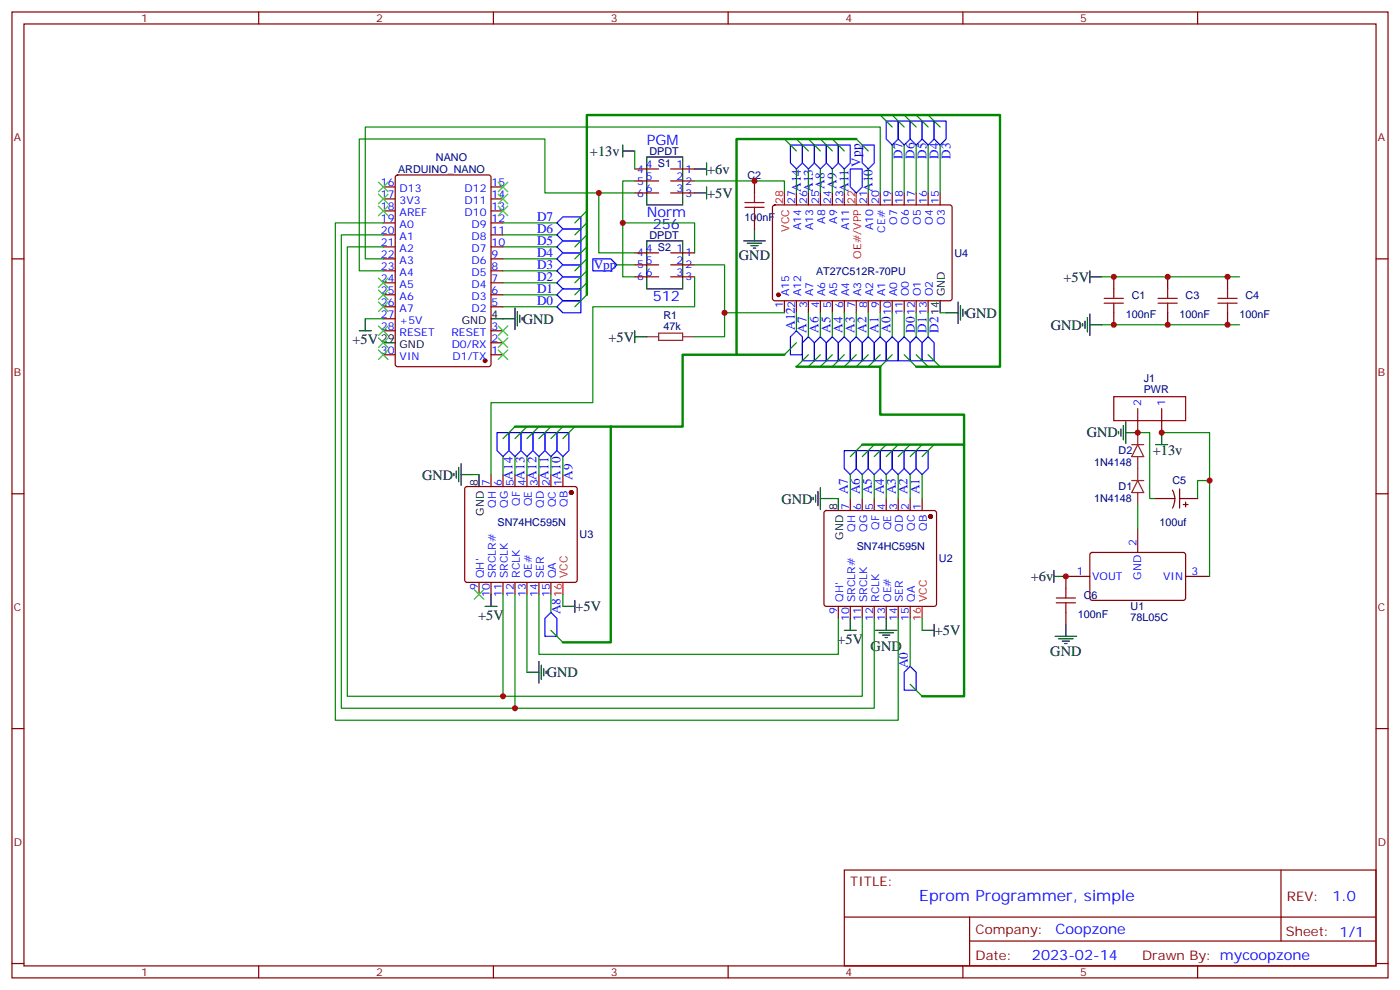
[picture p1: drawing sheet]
<svg xmlns="http://www.w3.org/2000/svg" width="412mm" height="291mm" viewBox="0 0 412 291" stroke-linecap="round" stroke-linejoin="round" font-family="sans-serif">
<g fill="none" stroke="#870000" stroke-width=".35">
<path d="M3.5 3.5h405.4v284.4h-405.4zM7.1 7.1h398.2v277.2h-398.2zM76.2 3.5v3.6M145.3 3.5v3.6M214.5 3.5v3.6M283.6 3.5v3.6M352.8 3.5v3.6M112.9 58.6h3.5M112.9 55h3.5M116.7 51.7l.4-.2h26.8l.7 .4v55.3l-.4 .7h-27.1l-.6-.4-.1-55.3zM144.6 58.6h3.6M144.6 55h3.6"/>
<path d="M187 49.7h7M187 53.3h7M187 56.8h7M197.6 49.7h7M197.6 53.3h7M197.6 56.8h7M222.2 53.3v3.5M234.6 56.8v3.5M238.1 56.8v3.5M241.7 56.8v3.5M245.2 56.8v3.5M248.7 56.8v3.5"/>
<path d="M255.8 56.8v3.5M259.3 56.8v3.5M262.8 56.8v3.5M266.3 56.8v3.5M269.9 56.8v3.5M273.4 56.8v3.5M276.9 56.8v3.5M3.5 76.2h3.6M112.9 76.2h3.5M112.9 79.7h3.5M112.9 72.7h3.5M112.9 69.1h3.5"/>
<path d="M112.9 65.6h3.5M112.9 62.1h3.5M144.6 76.2h3.6M144.6 79.7h3.6M144.6 72.7h3.6M144.6 69.1h3.6M144.6 65.6h3.6M144.6 62.1h3.6M187 74.4h7M187 78h7M197.6 74.4h7M197.6 78h7"/>
<path d="M222.2 63.9v3.5M227.8 60.5l.4-.2 51.8 .1 .5 .6-.1 27.1-.6 .4h-51.8l-.5-.7v-26.8zM405.3 76.2h3.6M112.9 97.4h3.5M112.9 90.3h3.5M112.9 86.8h3.5M112.9 83.3h3.5M112.9 93.8h3.5M144.6 97.4h3.6M144.6 90.3h3.6M144.6 86.8h3.6M144.6 83.3h3.6"/>
<path d="M187 81.5h7M197.6 81.5h7M231.1 88.5v3.6M234.6 88.5v3.6M238.1 88.5v3.6M241.7 88.5v3.6M245.2 88.5v3.6M248.7 88.5v3.6M252.2 88.5v3.6M255.8 88.5v3.6M259.3 88.5v3.6M262.8 88.5v3.6"/>
<path d="M266.3 88.5v3.6M269.9 88.5v3.6M273.4 88.5v3.6M328.1 81.5v3.5M328.1 92.1v3.5M344 81.5v3.5M344 92.1v3.5M361.6 81.5v3.5M361.6 92.1v3.5M112.9 104.4h3.5M144.6 104.4h3.6M144.6 100.9h3.6"/>
<path d="M144.6 139.7v3.5M148.2 139.7v3.5M151.7 139.7v3.5M155.2 139.7v3.5M158.7 139.7v3.5M162.3 139.7v3.5M165.8 139.7v3.5M335.1 120.3v7.1M342.2 120.3v7.1M3.5 145.3h3.6M137.1 143.4l.5-.2h31.7l.5 .2 .2 .5v26.8l-.2 .5-.5 .2h-31.7l-.5-.2-.2-.5v-26.8zM242.9 150.5l.5-.2h31.8l.5 .2 .2 .5v26.8l-.3 .5-.4 .2h-31.8l-.5-.2-.2-.5v-26.8z"/>
<path d="M250.5 146.8v3.5M254 146.8v3.5M257.5 146.8v3.5M261.1 146.8v3.5M264.6 146.8v3.5M268.1 146.8v3.5M271.6 146.8v3.5M335.1 155.6v7M340.4 146.8h5.7M345.4 144.3l.7 2.5M346.1 146.8l-.2 1.4-.5 1.4M347.5 143.9v5.7"/>
<path d="M347.5 146.8h5.3M348.5 148.5h1.5M349.2 147.8v1.4M405.3 145.3h3.6M141.1 171.4v3.6M144.6 171.4v3.6M148.2 171.4v3.6M151.7 171.4v3.6M155.2 171.4v3.6M158.7 171.4v3.6M162.3 171.4v3.6M246.9 178.5v3.5"/>
<path d="M250.5 178.5v3.5M254 178.5v3.5M257.5 178.5v3.5M261.1 178.5v3.5M264.6 178.5v3.5M268.1 178.5v3.5M321 169.7h-7v3.5M321.3 162.8l.4-.2 27.1 .1 .4 .6v13l-.7 .4h-27l-.5-.7v-12.7zM349.2 169.7h7.1M314 180.3v3.5M3.5 214.5h3.6M405.3 214.5h3.6"/>
<path d="M248.7 256.1h156.6v28.2h-156.6zM377.3 256.1v20.9M248.7 270h156.5M285.6 277h119.6M285.6 270v14.1M3.5 283.6h3.6M76.2 284.3v3.6M145.3 284.3v3.6M214.5 284.3v3.6M283.6 284.3v3.6M352.8 284.3v3.6M405.3 283.6h3.6"/>
</g>
<g fill="#870000" stroke="#870000" stroke-width=".35">
<circle cx="274.1" cy="152" r=".53"/>
<circle cx="168.3" cy="145" r=".53"/>
<circle cx="142.9" cy="106.2" r=".53"/>
<circle cx="229.3" cy="86.8" r=".53"/>
</g>
<g fill="none" stroke="#000" stroke-width=".35">
<path d="M183.4 44.4h3.6M183.4 42.7v3.5M190.5 46.2h10.6v14.1h-10.6zM204.6 56.8h3.5M204.6 49.7h3.5M208.1 48v3.5M208.1 55v3.6M190.5 70.9h10.6v14.1h-10.6zM219.1 70.9h6.3M220.1 71.6h4.3M221.2 72.3h2.1M221.9 73h.7"/>
<path d="M222.2 67.4v3.5M321 79.7v3.6M105.8 97.4h3.6M107.6 93.8v3.6M144.6 93.8h7.1M151.7 90.7v6.3M152.4 91.7v4.3M153.1 92.8v2.1M153.8 93.5v.7M187 99.1h3.5M187 97.4v3.5M276.9 88.5v3.6"/>
<path d="M278.7 92.1h3.5M282.2 88.9v6.3M282.9 90v4.2M283.6 91v2.1M284.3 91.7v.7M318.9 95.2v.8M319.6 94.5v2.2M320.3 93.5v4.2M321 95.6h3.6M321 92.4v6.4M321 81.5h3.6M112.9 100.9h3.5"/>
<path d="M133.7 139.3v.8M134.4 138.6v2.2M135.1 137.6v4.2M135.8 139.7h3.5M135.8 136.5v6.4M141.1 139.7v3.5M329.5 127v.7M330.2 126.3v2.1M330.9 125.2v4.3M331.6 127.4h3.5M331.6 124.2v6.3M340.4 130.9h3.6"/>
<path d="M342.2 127.4v3.5M239.5 146.4v.7M240.2 145.7v2.1M240.9 144.6v4.3M241.7 146.8h3.5M241.7 143.6v6.3M246.9 146.8v3.5M142.9 178.5h3.5M144.6 175v3.5M165.8 178.5h3.5M169.3 176.7v3.6M310.4 169.7h3.6"/>
<path d="M310.4 167.9v3.5M155.2 197.9h3.5M158.7 194.7v6.4M159.5 195.8v4.2M160.2 196.8v2.2M160.9 197.6v.7M248.7 185.6h3.5M250.5 182v3.6M257.9 185.6h6.3M258.9 186.3h4.3M260 187h2.1M260.7 187.7h.7"/>
<path d="M261.1 182v3.6M271.6 185.6h3.6M275.2 183.8v3.5M310.8 187.3h6.3M311.9 188h4.2M312.9 188.7h2.1M313.6 189.4h.7M314 183.8v3.5"/>
</g>
<path d="M231.1 56.8v3.5M252.2 56.8v3.5M165.8 171.4v3.6M271.6 178.5v3.5" fill="none" stroke="#f00" stroke-width=".35"/>
<g fill="none" stroke="#008700" stroke-width=".35">
<path d="M259.3 33.9l3.5 3.5M262.8 33.9l3.5 3.5M266.3 33.9l3.6 3.5M269.9 33.9l3.5 3.5M273.4 33.9l3.5 3.5M176.4 56.8v17.6h10.6M187 56.8h-26.5v-15.9h-54.7v38.8h7.1M187 53.3h-3.6v12.3h21.2v8.8M187 44.4v5.3M204.6 53.3h26.5v3.5M231.1 40.9l3.5 3.5M234.6 49.7v7.1"/>
<path d="M234.6 40.9l3.5 3.5M238.1 49.7v7.1M238.1 40.9l3.6 3.5M241.7 49.7v7.1M241.7 40.9l3.5 3.5M245.2 49.7v7.1M245.2 40.9l3.5 3.5M248.7 49.7v7.1M252.2 40.9l3.6 3.5M255.8 49.7v7.1M259.3 56.8v-19.4h-151.7v38.8h5.3M262.8 42.7v14.1"/>
<path d="M266.3 42.7v14.1M269.9 42.7v14.1M273.4 42.7v14.1M276.9 42.7v14.1M112.9 65.6h-14.1v146.4h165.8v-30M112.9 69.1h-12.4v139.4h51.2M112.9 72.7h-10.6v132.3h45.9M148.2 79.7h15.8M148.2 76.2h15.8M148.2 72.7h15.8M148.2 69.1h15.8M148.2 65.6h15.8"/>
<path d="M172.9 79.7l-3.6 3.6M172.9 76.2l-3.6 3.5M172.9 72.7l-3.6 3.5M172.9 69.1l-3.6 3.6M172.9 65.6l-3.6 3.5M172.9 62.1l-3.6 3.5M181.7 78h5.3M183.4 65.6v15.9h3.6M204.6 78h8.8v14.1h17.7M107.6 93.8h5.3M148.2 90.3h15.8M148.2 86.8h15.8"/>
<path d="M148.2 83.3h15.8M172.9 86.8l-3.6 3.5M172.9 83.3l-3.6 3.5M204.6 81.5v8.8h-30v28.2h-30v21.2M213.4 92.1v7h-8.8M234.6 92.1v5.3M238.1 92.1v7M241.7 92.1v7M245.2 92.1v7M248.7 92.1v7M252.2 92.1v7M255.8 92.1v7"/>
<path d="M259.3 92.1v7M262.8 92.1v7M266.3 92.1v7M269.9 92.1v7M273.4 92.1v7M276.9 92.1h1.8M324.6 81.5h40.5M324.6 95.6h40.5M234.6 100.9l-3.5 3.5M238.1 104.4l-3.5 3.5M241.7 104.4l-3.6 3.5M245.2 104.4l-3.5 3.5"/>
<path d="M248.7 104.4l-3.5 3.5M252.2 104.4l-3.5 3.5M255.8 104.4l-3.6 3.5M259.3 104.4l-3.5 3.5M262.8 104.4l-3.5 3.5M266.3 104.4l3.6 3.5M269.9 104.4l3.5 3.5M273.4 104.4l3.5 3.5M139.3 139.7h1.8M148.2 134.4v5.3M151.7 134.4v5.3M151.7 125.6l-3.5 3.5"/>
<path d="M155.2 134.4v5.3M155.2 125.6l-3.5 3.5M158.7 134.4v5.3M158.7 125.6l-3.5 3.5M162.3 134.4v5.3M162.3 125.6l-3.6 3.5M165.8 134.4v5.3M165.8 125.6l-3.5 3.5M169.3 125.6l-3.5 3.5M250.5 139.7v7.1M254 139.7v7.1M254 130.9l-3.5 3.5"/>
<path d="M257.5 139.7v7.1M257.5 130.9l-3.5 3.5M261.1 139.7v7.1M261.1 130.9l-3.6 3.5M264.6 139.7v7.1M264.6 130.9l-3.5 3.5M268.1 139.7v7.1M268.1 130.9l-3.5 3.5M271.6 139.7v7.1M271.6 130.9l-3.5 3.5M275.2 130.9l-3.6 3.5M335.1 127.4h3.6v19.4h1.7"/>
<path d="M342.2 127.4h14.1v42.3M245.2 146.8h1.7M335.1 148.5v7.1M356.3 141.5h-3.5v5.3M148.2 175v30h105.8v-23M151.7 175v33.5h105.8v-26.5M155.2 175v22.9M158.7 175v17.6h88.2v-10.6M162.3 175v5.3M165.8 175v3.5M162.3 185.6l3.5 3.5M268.1 182v14.1"/>
<path d="M271.6 182v3.6M268.1 201.4l3.5 3.6"/>
</g>
<g fill="none" stroke="#3c3" stroke-width=".35">
<path d="M111.5 53.6l2.8 2.8M111.5 57.2l2.8 2.8M114.3 53.6l-2.8 2.8M114.3 57.2l-2.8 2.8M146.8 53.6l2.8 2.8M146.8 57.2l2.8 2.8M149.6 53.6l-2.8 2.8M149.6 57.2l-2.8 2.8M111.5 60.7l2.8 2.8M114.3 60.7l-2.8 2.8M146.8 60.7l2.8 2.8M149.6 60.7l-2.8 2.8"/>
<path d="M111.5 99.5l2.8 2.8M111.5 96l2.8 2.8M111.5 81.8l2.8 2.9M111.5 85.4l2.8 2.8M111.5 88.9l2.8 2.8M114.3 99.5l-2.8 2.8M114.3 96l-2.8 2.8M114.3 88.9l-2.8 2.8M114.3 81.8l-2.8 2.9M114.3 85.4l-2.8 2.8M146.8 96l2.8 2.8M146.8 99.5l2.8 2.8"/>
<path d="M149.6 96l-2.8 2.8M149.6 99.5l-2.8 2.8M111.5 103l2.8 2.8M114.3 103l-2.8 2.8M146.8 103l2.8 2.8M149.6 103l-2.8 2.8M139.7 173.6l2.8 2.8M142.5 173.6l-2.8 2.8"/>
</g>
<g fill="none" stroke="#00f" stroke-width=".35">
<path d="M261.1 35.6h3.5v5.3l-1.8 1.8-1.7-1.8zM264.6 35.6h3.5v5.3l-1.8 1.8-1.7-1.8zM268.1 35.6h3.5v5.3l-1.7 1.8-1.8-1.8zM271.6 35.6h3.6v5.3l-1.8 1.8-1.8-1.8zM275.2 35.6h3.5v5.3l-1.8 1.8-1.7-1.8zM232.8 42.7h3.6v5.3l-1.8 1.7-1.8-1.7zM236.4 42.7h3.5v5.3l-1.8 1.7-1.7-1.7zM239.9 42.7h3.5v5.3l-1.7 1.7-1.8-1.7zM243.4 42.7h3.5v5.3l-1.7 1.7-1.8-1.7zM246.9 42.7h3.6v5.3l-1.8 1.7-1.8-1.7zM250.5 49.7h3.5v5.3l-1.8 1.8-1.7-1.8zM254 42.7h3.5v5.3l-1.7 1.7-1.8-1.7z"/>
<path d="M164 76.2l1.8-1.8h5.3v3.6h-5.3zM164 72.7l1.8-1.8h5.3v3.5h-5.3zM164 69.1l1.8-1.7h5.3v3.5h-5.3zM164 65.6l1.8-1.7h5.3v3.5h-5.3zM165.8 78h5.3v3.5h-5.3l-1.8-1.8zM174.6 76.2h5.3l1.8 1.8-1.8 1.7h-5.3zM164 90.3l1.8-1.8h5.3v3.6h-5.3zM164 86.8l1.8-1.8h5.3v3.5h-5.3zM164 83.3l1.8-1.8h5.3v3.5h-5.3zM234.6 97.4l1.8 1.7v5.3h-3.6v-5.3zM238.1 99.1l1.8 1.8v5.3h-3.5v-5.3zM241.7 99.1l1.7 1.8v5.3h-3.5v-5.3z"/>
<path d="M245.2 99.1l1.7 1.8v5.3h-3.5v-5.3zM248.7 99.1l1.8 1.8v5.3h-3.6v-5.3zM252.2 99.1l1.8 1.8v5.3h-3.5v-5.3zM255.8 99.1l1.7 1.8v5.3h-3.5v-5.3zM259.3 99.1l1.8 1.8v5.3h-3.6v-5.3zM262.8 99.1l1.8 1.8v5.3h-3.5v-5.3zM266.3 99.1l1.8 1.8v5.3h-3.5v-5.3zM273.4 99.1l1.8 1.8v5.3h-3.6v-5.3zM268.1 100.9l1.8-1.8 1.7 1.8v5.3h-3.5zM146.4 127.4h3.5v5.2l-1.7 1.8-1.8-1.8zM149.9 127.4h3.6v5.2l-1.8 1.8-1.8-1.8zM153.5 127.4h3.5v5.2l-1.8 1.8-1.7-1.8z"/>
<path d="M157 127.4h3.5v5.2l-1.8 1.8-1.7-1.8zM160.5 127.4h3.5v5.2l-1.7 1.8-1.8-1.8zM164 127.4h3.6v5.2l-1.8 1.8-1.8-1.8zM248.7 132.6h3.5v5.3l-1.7 1.8-1.8-1.8zM252.2 132.6h3.6v5.3l-1.8 1.8-1.8-1.8zM255.8 132.6h3.5v5.3l-1.8 1.8-1.7-1.8zM259.3 132.6h3.5v5.3l-1.7 1.8-1.8-1.8zM262.8 132.6h3.5v5.3l-1.7 1.8-1.8-1.8zM266.3 132.6h3.6v5.3l-1.8 1.8-1.8-1.8zM269.9 132.6h3.5v5.3l-1.8 1.8-1.7-1.8zM162.3 180.3l1.7 1.7v5.3h-3.5v-5.3zM266.3 197.9l1.8-1.8 1.8 1.8v5.3h-3.6z"/>
</g>
<path d="M252.2 40.9h-35.2v63.5h14.1M172.9 86.8v-52.9h121.7v74h-24.7M217 104.4h-15.9v21.2h-21.2M234.6 107.9h24.7v14.2h24.7v8.8M151.7 125.6h28.2M179.9 125.6v63.5h-14.1M254 130.9h30v74.1h-12.4" fill="none" stroke="#008700" stroke-width=".71"/>
<path d="M328.1 116.8h21.1v7h-21.1z" fill="none" stroke="#900" stroke-width=".35"/>
<path d="M190.5 99.1h3.5M194 98.1h7.1v2.1h-7.1zM201.1 99.1h3.5M333.4 130.9h3.5M335.1 127.4v3.5M335.1 134.4v7.1M335.1 130.9l1.8 3.5h-3.5zM333.4 141.5h3.5M335.1 141.5l1.8 3.5h-3.5zM335.1 145v3.5" fill="none" stroke="#8c2424" stroke-width=".35"/>
<g fill="none" stroke="#a10000" stroke-width=".35">
<path d="M219.4 59.6h5.7M222.2 56.8v2.8M219.4 61h5.7M222.2 61v2.9M325.3 87.8h5.6M325.3 89.3h5.6M328.1 85v2.8M328.1 89.3v2.8M341.1 87.8h5.7M341.1 89.3h5.7M344 85v2.8M344 89.3v2.8"/>
<path d="M358.8 87.8h5.6M358.8 89.3h5.6M361.6 85v2.8M361.6 89.3v2.8M311.1 176h5.7M311.1 177.4h5.7M314 173.2v2.8M314 177.4v2.9"/>
</g>
<g fill="#c00">
<circle cx="148.2" cy="205" r=".88"/>
<circle cx="151.7" cy="208.5" r=".88"/>
<circle cx="342.2" cy="127.4" r=".88"/>
<circle cx="356.3" cy="141.5" r=".88"/>
<circle cx="335.1" cy="127.4" r=".88"/>
<circle cx="176.4" cy="56.8" r=".88"/>
<circle cx="183.4" cy="65.6" r=".88"/>
<circle cx="213.4" cy="92.1" r=".88"/>
<circle cx="328.1" cy="81.5" r=".88"/>
<circle cx="328.1" cy="95.6" r=".88"/>
<circle cx="344" cy="81.5" r=".88"/>
<circle cx="344" cy="95.6" r=".88"/>
<circle cx="361.6" cy="81.5" r=".88"/>
<circle cx="361.6" cy="95.6" r=".88"/>
<circle cx="222.3" cy="53.3" r=".88"/>
<circle cx="314" cy="169.7" r=".88"/>
</g>
<text font-size="4.6" fill="#00f" x="270.8" y="265.1">Eprom Programmer, simple</text>
<g font-size="4.2">
<text x="173.8" y="45.9">+13v</text>
<text x="208.3" y="51.2">+6v</text>
<text x="208.3" y="58.3">+5V</text>
<text x="217.7" y="76.6">GND</text>
<text x="313.3" y="82.9">+5V</text>
<text x="154" y="95.2">GND</text>
<text x="284.5" y="93.5">GND</text>
<text x="103.8" y="101.3">+5V</text>
<text x="179.2" y="100.5">+5V</text>
<text x="309.6" y="97">GND</text>
<text x="320.1" y="128.8">GND</text>
<text x="339.6" y="134.1">+13v</text>
<text x="124.4" y="141.2">GND</text>
<text x="230.2" y="148.2">GND</text>
<text x="303.6" y="171.1">+6v</text>
<text x="169.5" y="180">+5V</text>
<text x="140.9" y="182.5">+5V</text>
<text x="246.7" y="189.6">+5V</text>
<text x="256.5" y="191.7">GND</text>
<text x="275.3" y="187">+5V</text>
<text x="309.4" y="193">GND</text>
<text x="161" y="199.4">GND</text>
</g>
<g font-size="4.2" fill="#00f">
<text x="190.5" y="42.7">PGM</text>
<text x="190.5" y="63.9">Norm</text>
<text x="192.3" y="67.4">256</text>
<text x="192.3" y="88.5">512</text>
<text x="392.5" y="265.4">1.0</text>
<text x="310.9" y="274.9">Coopzone</text>
<text x="304" y="282.7">2023-02-14</text>
</g>
<g font-size="3.9" fill="#00f">
<text x="265.9" y="46.7" transform="rotate(-90 265.9 46.7)">D7</text>
<text x="269.4" y="46.7" transform="rotate(-90 269.4 46.7)">D6</text>
<text x="272.9" y="46.7" transform="rotate(-90 272.9 46.7)">D5</text>
<text x="276.5" y="46.7" transform="rotate(-90 276.5 46.7)">D4</text>
<text x="280" y="46.7" transform="rotate(-90 280 46.7)">D3</text>
<text x="253.5" y="49" transform="rotate(-90 253.5 49)">Vpp</text>
<text x="235.9" y="56.5" transform="rotate(-90 235.9 56.5)">A14</text>
<text x="239.4" y="56.5" transform="rotate(-90 239.4 56.5)">A13</text>
<text x="242.9" y="55.6" transform="rotate(-90 242.9 55.6)">A8</text>
<text x="246.4" y="55.6" transform="rotate(-90 246.4 55.6)">A9</text>
<text x="250" y="56.4" transform="rotate(-90 250 56.4)">A11</text>
<text x="257" y="56.5" transform="rotate(-90 257 56.5)">A10</text>
<text x="158.2" y="65.2">D7</text>
<text x="158.2" y="68.7">D6</text>
<text x="158.2" y="75.8">D4</text>
<text x="158.2" y="72.2">D5</text>
<text x="158.2" y="82.8">D2</text>
<text x="158.2" y="79.3">D3</text>
<text x="174.9" y="79.2">Vpp</text>
<text x="158.2" y="89.8">D0</text>
<text x="158.2" y="86.4">D1</text>
<text x="234.1" y="97.1" transform="rotate(-90 234.1 97.1)">A12</text>
<text x="237.6" y="97.9" transform="rotate(-90 237.6 97.9)">A7</text>
<text x="241.1" y="97.9" transform="rotate(-90 241.1 97.9)">A6</text>
<text x="244.7" y="97.9" transform="rotate(-90 244.7 97.9)">A5</text>
<text x="248.2" y="97.9" transform="rotate(-90 248.2 97.9)">A4</text>
<text x="251.7" y="97.9" transform="rotate(-90 251.7 97.9)">A3</text>
<text x="255.3" y="97.9" transform="rotate(-90 255.3 97.9)">A2</text>
<text x="258.8" y="97.9" transform="rotate(-90 258.8 97.9)">A1</text>
<text x="262.4" y="97.9" transform="rotate(-90 262.4 97.9)">A0</text>
<text x="269.4" y="97.9" transform="rotate(-90 269.4 97.9)">D0</text>
<text x="272.9" y="97.9" transform="rotate(-90 272.9 97.9)">D1</text>
<text x="276.5" y="97.9" transform="rotate(-90 276.5 97.9)">D2</text>
<text x="151" y="141.2" transform="rotate(-90 151 141.2)">A14</text>
<text x="154.5" y="141.2" transform="rotate(-90 154.5 141.2)">A13</text>
<text x="158" y="141.2" transform="rotate(-90 158 141.2)">A12</text>
<text x="161.6" y="141.2" transform="rotate(-90 161.6 141.2)">A11</text>
<text x="165.1" y="141.2" transform="rotate(-90 165.1 141.2)">A10</text>
<text x="168.6" y="141.2" transform="rotate(-90 168.6 141.2)">A9</text>
<text x="249.7" y="145.5" transform="rotate(-90 249.7 145.5)">A7</text>
<text x="253.3" y="145.5" transform="rotate(-90 253.3 145.5)">A6</text>
<text x="256.8" y="145.5" transform="rotate(-90 256.8 145.5)">A5</text>
<text x="260.3" y="145.5" transform="rotate(-90 260.3 145.5)">A4</text>
<text x="263.8" y="145.5" transform="rotate(-90 263.8 145.5)">A3</text>
<text x="267.4" y="145.5" transform="rotate(-90 267.4 145.5)">A2</text>
<text x="270.9" y="145.5" transform="rotate(-90 270.9 145.5)">A1</text>
<text x="165.1" y="180.8" transform="rotate(-90 165.1 180.8)">A8</text>
<text x="267.4" y="196.7" transform="rotate(-90 267.4 196.7)">A0</text>
</g>
<g font-size="3.9" fill="#800">
<text x="250.5" y="260.7">TITLE:</text>
<text x="379.1" y="265.4">REV:</text>
<text x="287.4" y="274.9">Company:</text>
<text x="378.7" y="275.5">Sheet: 1/1</text>
<text x="287.4" y="282.6">Date:</text>
<text x="336.4" y="282.7">Drawn By: mycoopzone</text>
</g>
<g font-size="3.2" fill="#800">
<text x="41.6" y="6.5">1</text>
<text x="110.8" y="6.5">2</text>
<text x="179.9" y="6.5">3</text>
<text x="249.1" y="6.5">4</text>
<text x="318.2" y="6.5">5</text>
<text x="4.1" y="41.6">A</text>
<text x="405.9" y="41.6">A</text>
<text x="4.1" y="110.8">B</text>
<text x="405.9" y="110.8">B</text>
<text x="4.1" y="179.9">C</text>
<text x="405.9" y="179.9">C</text>
<text x="4.1" y="249.1">D</text>
<text x="405.9" y="249.1">D</text>
<text x="41.6" y="287.3">1</text>
<text x="110.8" y="287.3">2</text>
<text x="179.9" y="287.3">3</text>
<text x="249.1" y="287.3">4</text>
<text x="318.2" y="287.3">5</text>
</g>
<g font-size="3.2" fill="#000080">
<text x="128.4" y="47.3">NANO</text>
<text x="191.3" y="45.6">DPDT</text>
<text x="117.3" y="50.9">ARDUINO_NANO</text>
<text x="220.1" y="52.7">C2</text>
<text x="219.3" y="65">100nF</text>
<text x="191.3" y="70.3">DPDT</text>
<text x="281.2" y="75.6">U4</text>
<text x="240.4" y="80.9">AT27C512R-70PU</text>
<text x="333.4" y="88">C1</text>
<text x="349.3" y="88">C3</text>
<text x="366.9" y="88">C4</text>
<text x="195.4" y="93.8">R1</text>
<text x="331.6" y="93.7">100nF</text>
<text x="347.5" y="93.7">100nF</text>
<text x="365.1" y="93.7">100nF</text>
<text x="195.4" y="97">47k</text>
<text x="336.9" y="112.5">J1</text>
<text x="336.9" y="115.7">PWR</text>
<text x="322.3" y="137.3">1N4148</text>
<text x="329.5" y="133.8">D2</text>
<text x="345.4" y="142.5">C5</text>
<text x="322.3" y="147.9">1N4148</text>
<text x="329.5" y="144.3">D1</text>
<text x="146.6" y="154.9">SN74HC595N</text>
<text x="341.5" y="154.9">100uf</text>
<text x="170.7" y="158.5">U3</text>
<text x="252.4" y="162">SN74HC595N</text>
<text x="276.6" y="165.6">U2</text>
<text x="319.3" y="176.2">C6</text>
<text x="333" y="179.7">U1</text>
<text x="317.5" y="181.9">100nF</text>
<text x="333" y="182.9">78L05C</text>
</g>
<g font-size="3.2" fill="#00f">
<text x="187.7" y="50.8">4</text>
<text x="190.2" y="49.4">4 S1</text>
<text x="190.2" y="52.9">5</text>
<text x="199.3" y="49.4">1</text>
<text x="199.3" y="52.9">2</text>
<text x="201.9" y="50.8">1</text>
<text x="112.2" y="54.7">16</text>
<text x="112.2" y="58.2">17</text>
<text x="117.7" y="56.4">D13</text>
<text x="117.7" y="60">3V3</text>
<text x="136.9" y="60">D11</text>
<text x="136.9" y="56.4">D12</text>
<text x="144.8" y="58.2">14</text>
<text x="144.8" y="54.7">15</text>
<text x="187.7" y="54.3">5</text>
<text x="187.7" y="57.9">6</text>
<text x="190.2" y="56.4">6</text>
<text x="199.3" y="56.4">3</text>
<text x="201.9" y="54.3">2</text>
<text x="201.9" y="57.9">3</text>
<text x="112.2" y="61.7">18</text>
<text x="112.2" y="65.3">19</text>
<text x="117.7" y="63.5">AREF</text>
<text x="136.9" y="63.5">D10</text>
<text x="144.8" y="65.3">12</text>
<text x="144.8" y="61.7">13</text>
<text x="234.2" y="60.1" transform="rotate(-90 234.2 60.1)">27</text>
<text x="237.8" y="60.1" transform="rotate(-90 237.8 60.1)">26</text>
<text x="241.3" y="60.1" transform="rotate(-90 241.3 60.1)">25</text>
<text x="243.1" y="65.8" transform="rotate(-90 243.1 65.8)">A8</text>
<text x="244.8" y="60.1" transform="rotate(-90 244.8 60.1)">24</text>
<text x="246.6" y="65.8" transform="rotate(-90 246.6 65.8)">A9</text>
<text x="248.4" y="60.1" transform="rotate(-90 248.4 60.1)">23</text>
<text x="255.4" y="60.1" transform="rotate(-90 255.4 60.1)">21</text>
<text x="258.9" y="60.1" transform="rotate(-90 258.9 60.1)">20</text>
<text x="262.5" y="60.1" transform="rotate(-90 262.5 60.1)">19</text>
<text x="266" y="60.1" transform="rotate(-90 266 60.1)">18</text>
<text x="269.5" y="60.1" transform="rotate(-90 269.5 60.1)">17</text>
<text x="273" y="60.1" transform="rotate(-90 273 60.1)">16</text>
<text x="276.6" y="60.1" transform="rotate(-90 276.6 60.1)">15</text>
<text x="112.2" y="68.8">20</text>
<text x="117.7" y="67">A0</text>
<text x="117.7" y="70.6">A1</text>
<text x="138.9" y="70.6">D8</text>
<text x="138.9" y="67">D9</text>
<text x="144.8" y="68.8">11</text>
<text x="236" y="67.8" transform="rotate(-90 236 67.8)">A14</text>
<text x="239.5" y="67.8" transform="rotate(-90 239.5 67.8)">A13</text>
<text x="250.1" y="67.8" transform="rotate(-90 250.1 67.8)">A11</text>
<text x="257.2" y="67.8" transform="rotate(-90 257.2 67.8)">A10</text>
<text x="260.7" y="68.4" transform="rotate(-90 260.7 68.4)">CE#</text>
<text x="264.2" y="66.1" transform="rotate(-90 264.2 66.1)">O7</text>
<text x="267.8" y="66.1" transform="rotate(-90 267.8 66.1)">O6</text>
<text x="271.3" y="66.1" transform="rotate(-90 271.3 66.1)">O5</text>
<text x="274.8" y="66.1" transform="rotate(-90 274.8 66.1)">O4</text>
<text x="278.3" y="66.1" transform="rotate(-90 278.3 66.1)">O3</text>
<text x="112.2" y="72.3">21</text>
<text x="112.2" y="75.8">22</text>
<text x="117.7" y="74.1">A2</text>
<text x="117.7" y="77.6">A3</text>
<text x="138.9" y="77.6">D6</text>
<text x="138.9" y="74.1">D7</text>
<text x="144.8" y="75.8">9</text>
<text x="144.8" y="72.3">10</text>
<text x="187.7" y="75.5">4</text>
<text x="190.2" y="74.1">4 S2</text>
<text x="190.2" y="77.6">5</text>
<text x="199.3" y="74.1">1</text>
<text x="199.3" y="77.6">2</text>
<text x="201.9" y="75.5">1</text>
<text x="112.2" y="79.4">23</text>
<text x="112.2" y="82.9">24</text>
<text x="117.7" y="81.1">A4</text>
<text x="138.9" y="81.1">D5</text>
<text x="144.8" y="82.9">7</text>
<text x="144.8" y="79.4">8</text>
<text x="187.7" y="79">5</text>
<text x="187.7" y="82.6">6</text>
<text x="190.2" y="81.1">6</text>
<text x="199.3" y="81.1">3</text>
<text x="201.9" y="79">2</text>
<text x="201.9" y="82.6">3</text>
<text x="112.2" y="86.4">25</text>
<text x="112.2" y="90">26</text>
<text x="117.7" y="84.7">A5</text>
<text x="117.7" y="88.2">A6</text>
<text x="138.9" y="88.2">D3</text>
<text x="138.9" y="84.7">D4</text>
<text x="144.8" y="90">5</text>
<text x="144.8" y="86.4">6</text>
<text x="232.5" y="87.2" transform="rotate(-90 232.5 87.2)">A15</text>
<text x="236" y="87.2" transform="rotate(-90 236 87.2)">A12</text>
<text x="239.5" y="87.2" transform="rotate(-90 239.5 87.2)">A7</text>
<text x="243.1" y="87.2" transform="rotate(-90 243.1 87.2)">A6</text>
<text x="246.6" y="87.2" transform="rotate(-90 246.6 87.2)">A5</text>
<text x="250.1" y="87.2" transform="rotate(-90 250.1 87.2)">A4</text>
<text x="253.6" y="87.2" transform="rotate(-90 253.6 87.2)">A3</text>
<text x="257.2" y="87.2" transform="rotate(-90 257.2 87.2)">A2</text>
<text x="260.7" y="87.2" transform="rotate(-90 260.7 87.2)">A1</text>
<text x="264.2" y="87.2" transform="rotate(-90 264.2 87.2)">A0</text>
<text x="267.8" y="87.2" transform="rotate(-90 267.8 87.2)">O0</text>
<text x="271.3" y="87.2" transform="rotate(-90 271.3 87.2)">O1</text>
<text x="274.8" y="87.2" transform="rotate(-90 274.8 87.2)">O2</text>
<text x="112.2" y="93.5">27</text>
<text x="117.7" y="91.7">A7</text>
<text x="117.7" y="95.2">+5V</text>
<text x="138.9" y="91.7">D2</text>
<text x="230.7" y="90.7" transform="rotate(-90 230.7 90.7)">1</text>
<text x="234.2" y="90.7" transform="rotate(-90 234.2 90.7)">2</text>
<text x="237.8" y="90.7" transform="rotate(-90 237.8 90.7)">3</text>
<text x="241.3" y="90.7" transform="rotate(-90 241.3 90.7)">4</text>
<text x="244.8" y="90.7" transform="rotate(-90 244.8 90.7)">5</text>
<text x="248.4" y="90.7" transform="rotate(-90 248.4 90.7)">6</text>
<text x="251.9" y="90.7" transform="rotate(-90 251.9 90.7)">7</text>
<text x="255.4" y="90.7" transform="rotate(-90 255.4 90.7)">8</text>
<text x="258.9" y="90.7" transform="rotate(-90 258.9 90.7)">9</text>
<text x="262.5" y="92.8" transform="rotate(-90 262.5 92.8)">10</text>
<text x="266" y="92.8" transform="rotate(-90 266 92.8)">11</text>
<text x="269.5" y="92.8" transform="rotate(-90 269.5 92.8)">12</text>
<text x="273" y="92.8" transform="rotate(-90 273 92.8)">13</text>
<text x="112.2" y="97">28</text>
<text x="117.7" y="98.8">RESET</text>
<text x="133" y="98.8">RESET</text>
<text x="144.8" y="100.5">2</text>
<text x="144.8" y="97">3</text>
<text x="112.2" y="104.1">30</text>
<text x="117.7" y="105.8">VIN</text>
<text x="133.1" y="102.3">D0/RX</text>
<text x="133.3" y="105.8">D1/TX</text>
<text x="144.8" y="104.1">1</text>
<text x="336.2" y="119.6" transform="rotate(-90 336.2 119.6)">2</text>
<text x="343.3" y="119.6" transform="rotate(-90 343.3 119.6)">1</text>
<text x="144.3" y="143.1" transform="rotate(-90 144.3 143.1)">7</text>
<text x="147.8" y="143.1" transform="rotate(-90 147.8 143.1)">6</text>
<text x="151.3" y="143.1" transform="rotate(-90 151.3 143.1)">5</text>
<text x="154.9" y="143.1" transform="rotate(-90 154.9 143.1)">4</text>
<text x="158.4" y="143.1" transform="rotate(-90 158.4 143.1)">3</text>
<text x="161.9" y="143.1" transform="rotate(-90 161.9 143.1)">2</text>
<text x="165.5" y="143.1" transform="rotate(-90 165.5 143.1)">1</text>
<text x="146" y="149.4" transform="rotate(-90 146 149.4)">QH</text>
<text x="149.6" y="149.5" transform="rotate(-90 149.6 149.5)">QG</text>
<text x="153.1" y="148.9" transform="rotate(-90 153.1 148.9)">QF</text>
<text x="156.6" y="149" transform="rotate(-90 156.6 149)">QE</text>
<text x="160.2" y="149.5" transform="rotate(-90 160.2 149.5)">QD</text>
<text x="163.7" y="149.2" transform="rotate(-90 163.7 149.2)">QC</text>
<text x="167.2" y="149.2" transform="rotate(-90 167.2 149.2)">QB</text>
<text x="250.1" y="150.1" transform="rotate(-90 250.1 150.1)">7</text>
<text x="253.6" y="150.1" transform="rotate(-90 253.6 150.1)">6</text>
<text x="257.2" y="150.1" transform="rotate(-90 257.2 150.1)">5</text>
<text x="258.9" y="155.9" transform="rotate(-90 258.9 155.9)">QF</text>
<text x="260.7" y="150.1" transform="rotate(-90 260.7 150.1)">4</text>
<text x="264.2" y="150.1" transform="rotate(-90 264.2 150.1)">3</text>
<text x="267.8" y="150.1" transform="rotate(-90 267.8 150.1)">2</text>
<text x="271.3" y="150.1" transform="rotate(-90 271.3 150.1)">1</text>
<text x="251.9" y="156.5" transform="rotate(-90 251.9 156.5)">QH</text>
<text x="255.4" y="156.5" transform="rotate(-90 255.4 156.5)">QG</text>
<text x="262.5" y="156.1" transform="rotate(-90 262.5 156.1)">QE</text>
<text x="266" y="156.5" transform="rotate(-90 266 156.5)">QD</text>
<text x="269.5" y="156.3" transform="rotate(-90 269.5 156.3)">QC</text>
<text x="273" y="156.3" transform="rotate(-90 273 156.3)">QB</text>
<text x="334.8" y="160.9" transform="rotate(-90 334.8 160.9)">2</text>
<text x="140.8" y="173.6" transform="rotate(-90 140.8 173.6)">9</text>
<text x="142.5" y="170.1" transform="rotate(-90 142.5 170.1)">QH'</text>
<text x="146" y="170.1" transform="rotate(-90 146 170.1)">SRCLR#</text>
<text x="149.6" y="170.1" transform="rotate(-90 149.6 170.1)">SRCLK</text>
<text x="153.1" y="170.1" transform="rotate(-90 153.1 170.1)">RCLK</text>
<text x="156.6" y="170.1" transform="rotate(-90 156.6 170.1)">OE#</text>
<text x="160.2" y="170.1" transform="rotate(-90 160.2 170.1)">SER</text>
<text x="163.7" y="170.1" transform="rotate(-90 163.7 170.1)">QA</text>
<text x="317.2" y="169.3">1</text>
<text x="321.7" y="170.7">VOUT</text>
<text x="336.2" y="170.6" transform="rotate(-90 336.2 170.6)">GND</text>
<text x="342.7" y="170.7">VIN</text>
<text x="351" y="169.3">3</text>
<text x="144.3" y="175.7" transform="rotate(-90 144.3 175.7)">10</text>
<text x="147.8" y="175.7" transform="rotate(-90 147.8 175.7)">11</text>
<text x="151.3" y="175.7" transform="rotate(-90 151.3 175.7)">12</text>
<text x="154.9" y="175.7" transform="rotate(-90 154.9 175.7)">13</text>
<text x="158.4" y="175.7" transform="rotate(-90 158.4 175.7)">14</text>
<text x="161.9" y="175.7" transform="rotate(-90 161.9 175.7)">15</text>
<text x="248.4" y="177.2" transform="rotate(-90 248.4 177.2)">QH'</text>
<text x="251.9" y="177.2" transform="rotate(-90 251.9 177.2)">SRCLR#</text>
<text x="255.4" y="177.2" transform="rotate(-90 255.4 177.2)">SRCLK</text>
<text x="258.9" y="177.2" transform="rotate(-90 258.9 177.2)">RCLK</text>
<text x="262.5" y="177.2" transform="rotate(-90 262.5 177.2)">OE#</text>
<text x="266" y="177.2" transform="rotate(-90 266 177.2)">SER</text>
<text x="269.5" y="177.2" transform="rotate(-90 269.5 177.2)">QA</text>
<text x="246.6" y="180.7" transform="rotate(-90 246.6 180.7)">9</text>
<text x="250.1" y="182.7" transform="rotate(-90 250.1 182.7)">10</text>
<text x="253.6" y="182.7" transform="rotate(-90 253.6 182.7)">11</text>
<text x="257.2" y="182.7" transform="rotate(-90 257.2 182.7)">12</text>
<text x="260.7" y="182.7" transform="rotate(-90 260.7 182.7)">13</text>
<text x="264.2" y="182.7" transform="rotate(-90 264.2 182.7)">14</text>
<text x="267.8" y="182.7" transform="rotate(-90 267.8 182.7)">15</text>
</g>
<g font-size="3.2" fill="#f00">
<text x="230.7" y="60.1" transform="rotate(-90 230.7 60.1)">28</text>
<text x="251.9" y="60.1" transform="rotate(-90 251.9 60.1)">22</text>
<text x="232.5" y="68.2" transform="rotate(-90 232.5 68.2)">VCC</text>
<text x="253.6" y="76.2" transform="rotate(-90 253.6 76.2)">OE#/VPP</text>
<text x="167.2" y="170.1" transform="rotate(-90 167.2 170.1)">VCC</text>
<text x="165.5" y="175.7" transform="rotate(-90 165.5 175.7)">16</text>
<text x="273" y="177.2" transform="rotate(-90 273 177.2)">VCC</text>
<text x="271.3" y="182.7" transform="rotate(-90 271.3 182.7)">16</text>
</g>
<g font-size="3.2">
<text x="278.3" y="87.2" transform="rotate(-90 278.3 87.2)">GND</text>
<text x="136.1" y="95.2">GND</text>
<text x="144.8" y="93.5">4</text>
<text x="276.6" y="92.8" transform="rotate(-90 276.6 92.8)">14</text>
<text x="112.2" y="100.5">29</text>
<text x="117.7" y="102.3">GND</text>
<text x="140.8" y="143.1" transform="rotate(-90 140.8 143.1)">8</text>
<text x="142.5" y="151.8" transform="rotate(-90 142.5 151.8)">GND</text>
<text x="246.6" y="150.1" transform="rotate(-90 246.6 150.1)">8</text>
<text x="248.4" y="158.9" transform="rotate(-90 248.4 158.9)">GND</text>
</g>
</svg>
